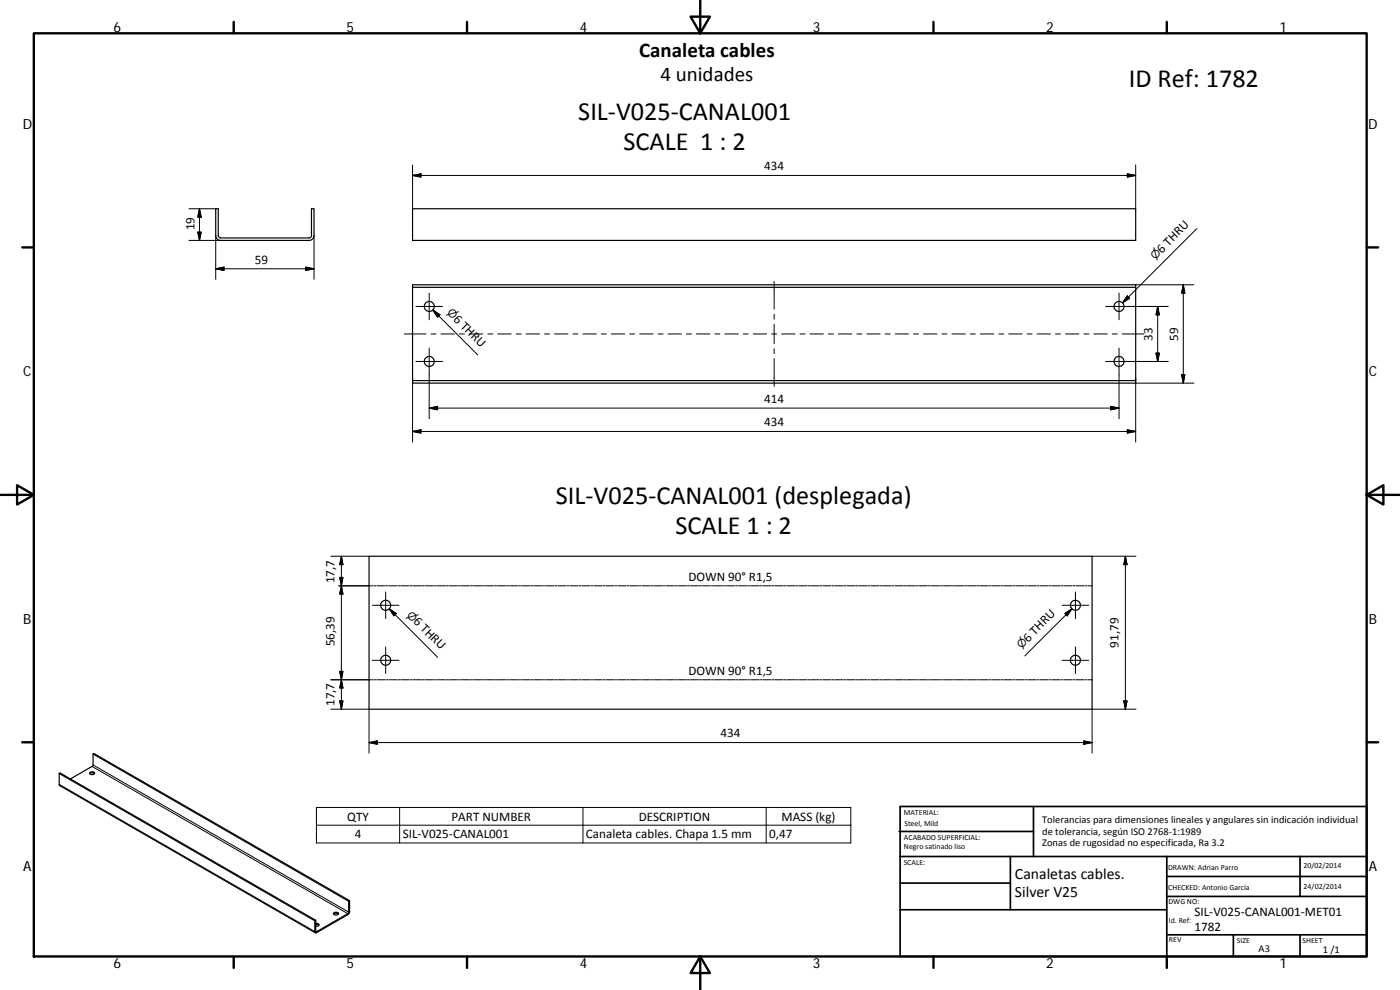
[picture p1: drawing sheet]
<svg xmlns="http://www.w3.org/2000/svg" width="420mm" height="297mm" viewBox="0 0 420 297" stroke-linecap="round" stroke-linejoin="round" font-family="sans-serif">
<g fill="none" stroke="#000" stroke-width=".36">
<path d="M64.7 62.6h.8v8l.1 .4 .4 .4h26.9l.6-.8v-8h.7v8a1.56 1.56 0 0 1-1.5 1.5h-26.5a1.52 1.52 0 0 1-1.5-1.5zM123.8 62.6h217v9.5h-217zM123.8 85.4h217v.8h-217zM123.8 86.2v28M340.8 86.2v28M123.8 114.2h217M123.8 114.2v.8h217v-.8M110.8 166.9h217v45.9h-217zM17.8 232.1l.1 3.6 76.7 44.2M17.8 232.1l.2-.2 76.8 44.2M17.8 232.1l76.7 44.2M27 232.2a.96 .96 0 0 1 1.4 0"/>
<path d="M27 231.8a.69 .69 0 0 1 .8-.3 .69 .69 0 0 1 .5 .7 .73 .73 0 0 1-.8 .3 .73 .73 0 0 1-.5-.7zM27.9 226.2l76.7 44.2M27.9 226.2v3.3l-.2 .4-6.6 3.8M27.9 226.2l.3-.1 76.7 44.1M94.8 277.1a.59 .59 0 0 1 .6 0 .59 .59 0 0 1 .2 .6l-.8 .2M94.8 276.1l-.3 .2M94.8 277.4l.9 .2M100.1 274.3a1.01 1.01 0 0 1 1.4 0M100.3 273.9a.68 .68 0 0 1 .7-.2 .68 .68 0 0 1 .5 .7 .74 .74 0 0 1-.8 .2 .74 .74 0 0 1-.5-.6zM104.6 270.4l-.1 3.6-9.6 5.6-.1-3.5M104.6 270.4l.3-.2v3.3l-.4 .8-9.6 5.6-.4-.1v-.3v-3.2"/>
<circle cx="128.8" cy="91.9" r="1.5"/>
<circle cx="335.8" cy="91.9" r="1.5"/>
<circle cx="128.8" cy="108.4" r="1.49"/>
<circle cx="335.8" cy="108.4" r="1.49"/>
<circle cx="115.7" cy="181.6" r="1.5"/>
<circle cx="115.7" cy="198.1" r="1.5"/>
<circle cx="322.7" cy="181.6" r="1.49"/>
<circle cx="322.8" cy="198.1" r="1.49"/>
</g>
<g fill="none" stroke="#000" stroke-width=".3">
<path d="M123.8 49.5v13.1M123.8 52.6l2.5-.4v.9zM123.8 52.6h217M338.3 52.2l2.5 .4-2.5 .5zM340.8 49.5v13.1M56.7 72.1h9.5M56.7 62.6h8M59.4 69.6h1l-.5 2.5zM59.9 62.6v9.5M59.9 62.6l.5 2.6h-1zM64.7 70.6v13.2M94.2 70.6v13.2"/>
<path d="M359.2 68.6l-22.3 22.3M64.7 80.6l2.5-.5v1.1zM64.7 80.6h29.5M91.7 80.1l2.5 .5-2.5 .6zM124.8 91.9h8M128.8 87.9v8M129.9 93l2.1 1.4-.7 .7zM129.9 93l13.5 13.5M232.3 84.5v8.3M232.3 94.3v1.5M232.3 97.3v5.8M331.8 91.9h18.8"/>
<path d="M335.8 87.9v8M338.3 88.8l.7 .7-2.1 1.4zM340.8 85.4h17.5M347.4 91.9v16.6M347.4 91.9l.5 2.6h-1zM355.1 85.4v29.6M355.1 85.4l.5 2.5h-1zM121.3 100.2h6.6M123.8 113.5v19.1M124.8 108.5h8M128.8 104.4v21.2M129.4 100.2h1.4"/>
<path d="M132.3 100.2h4.1M137.9 100.2h1.5M140.9 100.2h4M146.4 100.2h1.5M149.4 100.2h4M154.9 100.2h1.5M157.9 100.2h4M163.4 100.2h1.5M166.4 100.2h4M171.9 100.2h1.5M175 100.2h4M180.5 100.2h1.5"/>
<path d="M183.5 100.2h4M189 100.2h1.5M192 100.2h4M197.5 100.2h1.5M200.5 100.2h4M206 100.2h1.5M209 100.2h4.1M214.6 100.2h1.4M217.5 100.2h4.1M223.1 100.2h1.4M226 100.2h4.1M231.6 100.2h1.5"/>
<path d="M232.3 104.6v1.5M232.3 107.6v8.4M234.6 100.2h4M240.1 100.2h1.5M243.1 100.2h4M248.6 100.2h1.5M251.6 100.2h4M257.1 100.2h1.5M260.1 100.2h4M265.7 100.2h1.5M268.7 100.2h4M274.2 100.2h1.5"/>
<path d="M277.2 100.2h4M282.7 100.2h1.5M285.7 100.2h4M291.2 100.2h1.5M294.2 100.2h4M299.8 100.2h1.4M302.7 100.2h4.1M308.3 100.2h1.4M311.2 100.2h4.1M316.8 100.2h1.5M319.8 100.2h4M325.3 100.2h1.5"/>
<path d="M328.3 100.2h4M331.8 108.5h18.8M333.8 100.2h1.5M335.8 104.4v21.2M336.8 100.2h6.5M340.8 113.5v19.1M340.8 115h17.5M346.9 105.9h1l-.5 2.6zM354.6 112.4h1l-.5 2.6zM123.8 129.5l2.5-.6v1zM123.8 129.5h217M128.8 122.4l2.5-.5v1.1z"/>
<path d="M128.8 122.4h207M333.3 121.9l2.5 .5-2.5 .6zM338.3 128.9l2.5 .6-2.5 .4zM99.3 166.9h11.5M101.7 175.8h10.2M101.9 173.2h1l-.4 2.6zM102.5 175.8l.4 2.4h-1zM102.5 166.9l.4 2.5h-1zM102.5 166.9v45.9M112.3 175.8h.6M113.2 175.8h2.4M115.7 177.6v8"/>
<path d="M115.9 175.8h.6M116.8 175.8h2.4M119.5 175.8h.6M120.4 175.8h2.4M123.1 175.8h.6M124 175.8h2.4M126.7 175.8h.6M127.6 175.8h2.4M130.3 175.8h.6M131.3 175.8h2.3M134 175.8h.6M134.9 175.8h2.4"/>
<path d="M137.6 175.8h.6M138.5 175.8h2.4M141.2 175.8h.6M142.1 175.8h2.4M144.8 175.8h.6M145.7 175.8h2.4M148.4 175.8h.6M149.3 175.8h2.4M152 175.8h.6M152.9 175.8h2.5M155.7 175.8h.5M156.6 175.8h2.4"/>
<path d="M159.3 175.8h.6M160.2 175.8h2.4M162.9 175.8h.6M163.8 175.8h2.4M166.5 175.8h.6M167.4 175.8h2.4M170.1 175.8h.6M171 175.8h2.4M173.7 175.8h.6M174.6 175.8h2.4M177.4 175.8h.6M178.3 175.8h2.4"/>
<path d="M181 175.8h.6M181.9 175.8h2.4M184.6 175.8h.6M185.5 175.8h2.4M188.2 175.8h.6M189.1 175.8h2.4M191.8 175.8h.6M192.7 175.8h2.4M195.4 175.8h.7M196.3 175.8h2.4M199 175.8h.7M200 175.8h2.4"/>
<path d="M202.7 175.8h.6M203.6 175.8h2.4M206.3 175.8h.6M207.2 175.8h2.4M209.9 175.8h.6M210.8 175.8h2.4M213.5 175.8h.6M214.4 175.8h2.4M217.1 175.8h.7M218 175.8h2.5M220.8 175.8h.5M221.7 175.8h2.4"/>
<path d="M224.4 175.8h.6M225.3 175.8h2.4M228 175.8h.6M228.9 175.8h2.4M231.6 175.8h.6M232.5 175.8h2.4M235.2 175.8h.6M236.1 175.8h2.5M238.8 175.8h.6M239.7 175.8h2.5M242.5 175.8h.6M243.3 175.8h2.5"/>
<path d="M246.1 175.8h.6M247 175.8h2.4M249.7 175.8h.6M250.6 175.8h2.4M253.3 175.8h.6M254.2 175.8h2.4M256.9 175.8h.6M257.8 175.8h2.4M260.6 175.8h.5M261.4 175.8h2.5M264.1 175.8h.7M265.1 175.8h2.4"/>
<path d="M267.8 175.8h.6M268.7 175.8h2.4M271.4 175.8h.6M272.3 175.8h2.4M275 175.8h.6M275.9 175.8h2.4M278.6 175.8h.6M279.5 175.8h2.4M282.2 175.8h.6M283.2 175.8h2.4M285.8 175.8h.7M286.8 175.8h2.4"/>
<path d="M289.5 175.8h.6M290.4 175.8h2.4M293.1 175.8h.6M294 175.8h2.4M296.7 175.8h.6M297.6 175.8h2.4M300.3 175.8h.6M301.2 175.8h2.4M303.9 175.8h.6M304.9 175.8h2.4M307.6 175.8h.6M308.5 175.8h2.4"/>
<path d="M311.2 175.8h.6M312.1 175.8h2.4M314.8 175.8h.6M315.7 175.8h2.4M318.4 175.8h.6M319.3 175.8h2.4M322 175.8h.6M322.8 177.6v8M322.9 175.8h2.4M325.7 175.8h.5M326.5 175.8h1.3M327.8 166.9h13.1"/>
<path d="M337.7 166.9v45.9M337.7 166.9l.6 2.5h-1zM111.7 181.6h8M111.7 198.1h8M115.7 194.1v8M116.8 182.7l2.1 1.4-.7 .7zM116.8 182.7l14.5 14.5M318.7 181.6h8M318.7 198.1h8M319.6 184.1l2.1-1.4-1.4 2.1zM321.7 182.7l-14.2 14.1M322.8 194.1v8"/>
<path d="M99.3 204h12.6M99.3 212.8h11.5v13.2M101.9 201.4h1l-.4 2.6zM101.9 210.3h1l-.4 2.5zM102.5 204l.4 2.4h-1zM112.3 204h.6M113.2 204h2.4M115.9 204h.6M116.8 204h2.4M119.5 204h.6M120.4 204h2.4M123.1 204h.6"/>
<path d="M124 204h2.4M126.7 204h.6M127.6 204h2.4M130.3 204h.6M131.3 204h2.3M134 204h.6M134.9 204h2.4M137.6 204h.6M138.5 204h2.4M141.2 204h.6M142.1 204h2.4M144.8 204h.6"/>
<path d="M145.7 204h2.4M148.4 204h.6M149.3 204h2.4M152 204h.6M152.9 204h2.5M155.7 204h.5M156.6 204h2.4M159.3 204h.6M160.2 204h2.4M162.9 204h.6M163.8 204h2.4M166.5 204h.6"/>
<path d="M167.4 204h2.4M170.1 204h.6M171 204h2.4M173.7 204h.6M174.6 204h2.4M177.4 204h.6M178.3 204h2.4M181 204h.6M181.9 204h2.4M184.6 204h.6M185.5 204h2.4M188.2 204h.6"/>
<path d="M189.1 204h2.4M191.8 204h.6M192.7 204h2.4M195.4 204h.7M196.3 204h2.4M199 204h.7M200 204h2.4M202.7 204h.6M203.6 204h2.4M206.3 204h.6M207.2 204h2.4M209.9 204h.6"/>
<path d="M210.8 204h2.4M213.5 204h.6M214.4 204h2.4M217.1 204h.7M218 204h2.5M220.8 204h.5M221.7 204h2.4M224.4 204h.6M225.3 204h2.4M228 204h.6M228.9 204h2.4M231.6 204h.6"/>
<path d="M232.5 204h2.4M235.2 204h.6M236.1 204h2.5M238.8 204h.6M239.7 204h2.5M242.5 204h.6M243.3 204h2.5M246.1 204h.6M247 204h2.4M249.7 204h.6M250.6 204h2.4M253.3 204h.6"/>
<path d="M254.2 204h2.4M256.9 204h.6M257.8 204h2.4M260.6 204h.5M261.4 204h2.5M264.1 204h.7M265.1 204h2.4M267.8 204h.6M268.7 204h2.4M271.4 204h.6M272.3 204h2.4M275 204h.6"/>
<path d="M275.9 204h2.4M278.6 204h.6M279.5 204h2.4M282.2 204h.6M283.2 204h2.4M285.8 204h.7M286.8 204h2.4M289.5 204h.6M290.4 204h2.4M293.1 204h.6M294 204h2.4M296.7 204h.6"/>
<path d="M297.6 204h2.4M300.3 204h.6M301.2 204h2.4M303.9 204h.6M304.9 204h2.4M307.6 204h.6M308.5 204h2.4M311.2 204h.6M312.1 204h2.4M314.8 204h.6M315.7 204h2.4M318.4 204h.6"/>
<path d="M319.3 204h2.4M322 204h.6M322.9 204h2.4M325.7 204h.5M326.5 204h1.3M337.3 210.3h1l-.6 2.5zM340.9 212.8h-13.1v13.2M17.8 235.4l76.7 44.1 .3-.1 .2 .4M27.6 230l76.8 44.1v.3M27.9 229.5l76.7 44.2 .3-.2M110.8 222.8l2.5-.5v1zM110.8 222.8h217"/>
<path d="M325.2 222.3l2.6 .5-2.6 .5zM95 242.3h160.3v10.6h-160.3zM95 247.6h160.3M119.9 242.3v10.6M175 242.3v10.6M229.9 242.3v10.6"/>
</g>
<g fill="none" stroke="#000" stroke-width=".71">
<path d="M10.1 10h400.1v277h-400.1zM70.1 6.6v3.4M140.2 6.6v3.4M207.3 5h5.8l-2.9 5zM210.2 0v10M280.2 6.6v3.4M350.2 6.6v3.4M6.7 74.2h3.4M410.2 74.2h3.4M.2 148.5h9.9M5.1 145.6l5 2.9-5 2.9zM410.2 148.5l5-2.9v5.8z"/>
<path d="M410.2 148.5h9.9M6.7 222.7h3.4M410.2 222.7h3.4M70.1 287v3.4M140.2 287v3.4M210.2 287l2.9 5h-5.8zM210.2 287v10M280.2 287v3.4M350.2 287v3.4"/>
</g>
<g fill="none" stroke="#000" stroke-width=".51">
<path d="M269.8 249.5h40.4M270.1 257h140.1M270.1 242h140.1v45h-140.1zM303.2 257v16M310.2 242v15M350.2 257v30M390.2 257v12M270.1 273h80.1M270.1 265h33.1M350.2 269h60M350.2 263h60M350.2 280.5h60"/>
<path d="M370.2 280.5v6.5M390.2 280.5v6.5"/>
</g>
<g fill="#000" stroke="#000" stroke-width=".3">
<path d="M123.8 52.6l2.5-.4v.9zM338.3 52.2l2.5 .4-2.5 .5zM59.4 69.6h1l-.5 2.5zM59.9 62.6l.5 2.6h-1zM64.7 80.6l2.5-.5v1.1zM91.7 80.1l2.5 .5-2.5 .6zM129.9 93l2.1 1.4-.7 .7zM338.3 88.8l.7 .7-2.1 1.4zM347.4 91.9l.5 2.6h-1zM355.1 85.4l.5 2.5h-1zM346.9 105.9h1l-.5 2.6zM354.6 112.4h1l-.5 2.6z"/>
<path d="M123.8 129.5l2.5-.6v1zM128.8 122.4l2.5-.5v1.1zM333.3 121.9l2.5 .5-2.5 .6zM338.3 128.9l2.5 .6-2.5 .4zM101.9 173.2h1l-.4 2.6zM102.5 175.8l.4 2.4h-1zM102.5 166.9l.4 2.5h-1zM337.7 166.9l.6 2.5h-1zM116.8 182.7l2.1 1.4-.7 .7zM319.6 184.1l2.1-1.4-1.4 2.1zM101.9 201.4h1l-.4 2.6zM101.9 210.3h1l-.4 2.5z"/>
<path d="M102.5 204l.4 2.4h-1zM337.3 210.3h1l-.6 2.5zM110.8 222.8l2.5-.5v1zM325.2 222.3l2.6 .5-2.6 .5z"/>
</g>
<g font-size="7.9">
<text x="338.8" y="26.1">ID Ref: 1782</text>
<text x="173.6" y="36">SIL‐V025‐CANAL001</text>
<text x="187.1" y="45">SCALE 1 : 2</text>
<text x="166.8" y="151.3">SIL‐V025‐CANAL001 (desplegada)</text>
<text x="202.7" y="160.3">SCALE 1 : 2</text>
</g>
<g font-size="6.3">
<text x="191.8" y="17.1">Canaleta cables</text>
<text x="198.2" y="24.3">4 unidades</text>
</g>
<g font-size="4.7">
<text x="304.6" y="263.9">Canaletas cables.</text>
<text x="304.6" y="269.3">Silver V25</text>
</g>
<g font-size="4.2">
<text x="34" y="9.6">6</text>
<text x="104" y="9.6">5</text>
<text x="174" y="9.6">4</text>
<text x="244" y="9.6">3</text>
<text x="314" y="9.6">2</text>
<text x="384" y="9.6">1</text>
<text x="6.8" y="38.7">D</text>
<text x="410.6" y="38.7">D</text>
<text x="7" y="112.9">C</text>
<text x="410.8" y="112.9">C</text>
<text x="7" y="187.1">B</text>
<text x="410.8" y="187.1">B</text>
<text x="7" y="261.3">A</text>
<text x="410.8" y="261.3">A</text>
<text x="34" y="290.4">6</text>
<text x="104" y="290.4">5</text>
<text x="174" y="290.4">4</text>
<text x="244" y="290.4">3</text>
<text x="314" y="290.4">2</text>
<text x="384" y="290.4">1</text>
</g>
<g font-size="3.9">
<text x="229.3" y="51.1">434</text>
<text x="58.3" y="69.1" transform="rotate(-90 58.3 69.1)">19</text>
<text x="348.7" y="76.1" transform="rotate(-45 348.7 76.1)">6 THRU</text>
<text x="76.5" y="79.1">59</text>
<text x="135.9" y="96" transform="rotate(45 135.9 96)">6 THRU</text>
<text x="345.9" y="102.2" transform="rotate(-90 345.9 102.2)">33</text>
<text x="353.5" y="102.2" transform="rotate(-90 353.5 102.2)">59</text>
<text x="229.3" y="120.9">414</text>
<text x="229.3" y="127.9">434</text>
<text x="100.4" y="175" transform="rotate(-90 100.4 175)">17,7</text>
<text x="206.6" y="174.4">DOWN 90° R1,5</text>
<text x="123.9" y="186.7" transform="rotate(45 123.9 186.7)">6 THRU</text>
<text x="100.4" y="193.9" transform="rotate(-90 100.4 193.9)">56,39</text>
<text x="308.5" y="192.8" transform="rotate(-45 308.5 192.8)">6 THRU</text>
<text x="335.6" y="194.3" transform="rotate(-90 335.6 194.3)">91,79</text>
<text x="206.6" y="202.6">DOWN 90° R1,5</text>
<text x="100.4" y="211.9" transform="rotate(-90 100.4 211.9)">17,7</text>
<text x="216.2" y="221.2">434</text>
<text x="104.2" y="246.2">QTY</text>
<text x="106.5" y="251.5">4</text>
<text x="120.9" y="251.5">SIL‐V025‐CANAL001</text>
<text x="135.5" y="246.2">PART NUMBER</text>
<text x="175.9" y="251.6">Canaleta cables. Chapa 1.5 mm</text>
<text x="191.7" y="246.2">DESCRIPTION</text>
<text x="230.8" y="251.5">0,47</text>
<text x="234.5" y="246.3">MASS (kg)</text>
<text x="358.5" y="274.9">SIL‐V025‐CANAL001‐MET01</text>
<text x="358.5" y="279.4">1782</text>
</g>
<g font-size="3.3">
<text x="346.7" y="78" transform="rotate(-45 346.7 78)">⌀</text>
<text x="134" y="94" transform="rotate(45 134 94)">⌀</text>
<text x="121.9" y="184.7" transform="rotate(45 121.9 184.7)">⌀</text>
<text x="306.5" y="194.8" transform="rotate(-45 306.5 194.8)">⌀</text>
</g>
<g font-size="3.1">
<text x="312.8" y="246.8">Tolerancias para dimensiones lineales y angulares sin indicación individual</text>
<text x="312.8" y="250.4">de tolerancia, según ISO 2768‐1:1989</text>
<text x="312.8" y="254">Zonas de rugosidad no especificada, Ra 3.2</text>
<text x="377.7" y="285.6">A3</text>
<text x="397" y="285.9">1 /1</text>
</g>
<g font-size="2.4">
<text x="271.2" y="244.4">MATERIAL:</text>
<text x="271.3" y="251.9">ACABADO SUPERFICIAL:</text>
<text x="271.4" y="247.9">Steel, Mild</text>
<text x="271.3" y="254.6">Negro satinado liso</text>
<text x="271.2" y="259.7">SCALE:</text>
<text x="350.6" y="260.9">DRAWN: Adrian Parro</text>
<text x="391.2" y="260.6">20/02/2014</text>
<text x="350.6" y="267">CHECKED: Antonio García</text>
<text x="391.2" y="266.6">24/02/2014</text>
<text x="350.7" y="271.4">DWG NO:</text>
<text x="350.8" y="276.8">Id. Ref:</text>
<text x="350.8" y="282.8">REV</text>
<text x="371.2" y="282.9">SIZE</text>
<text x="390.9" y="282.9">SHEET</text>
</g>
</svg>
